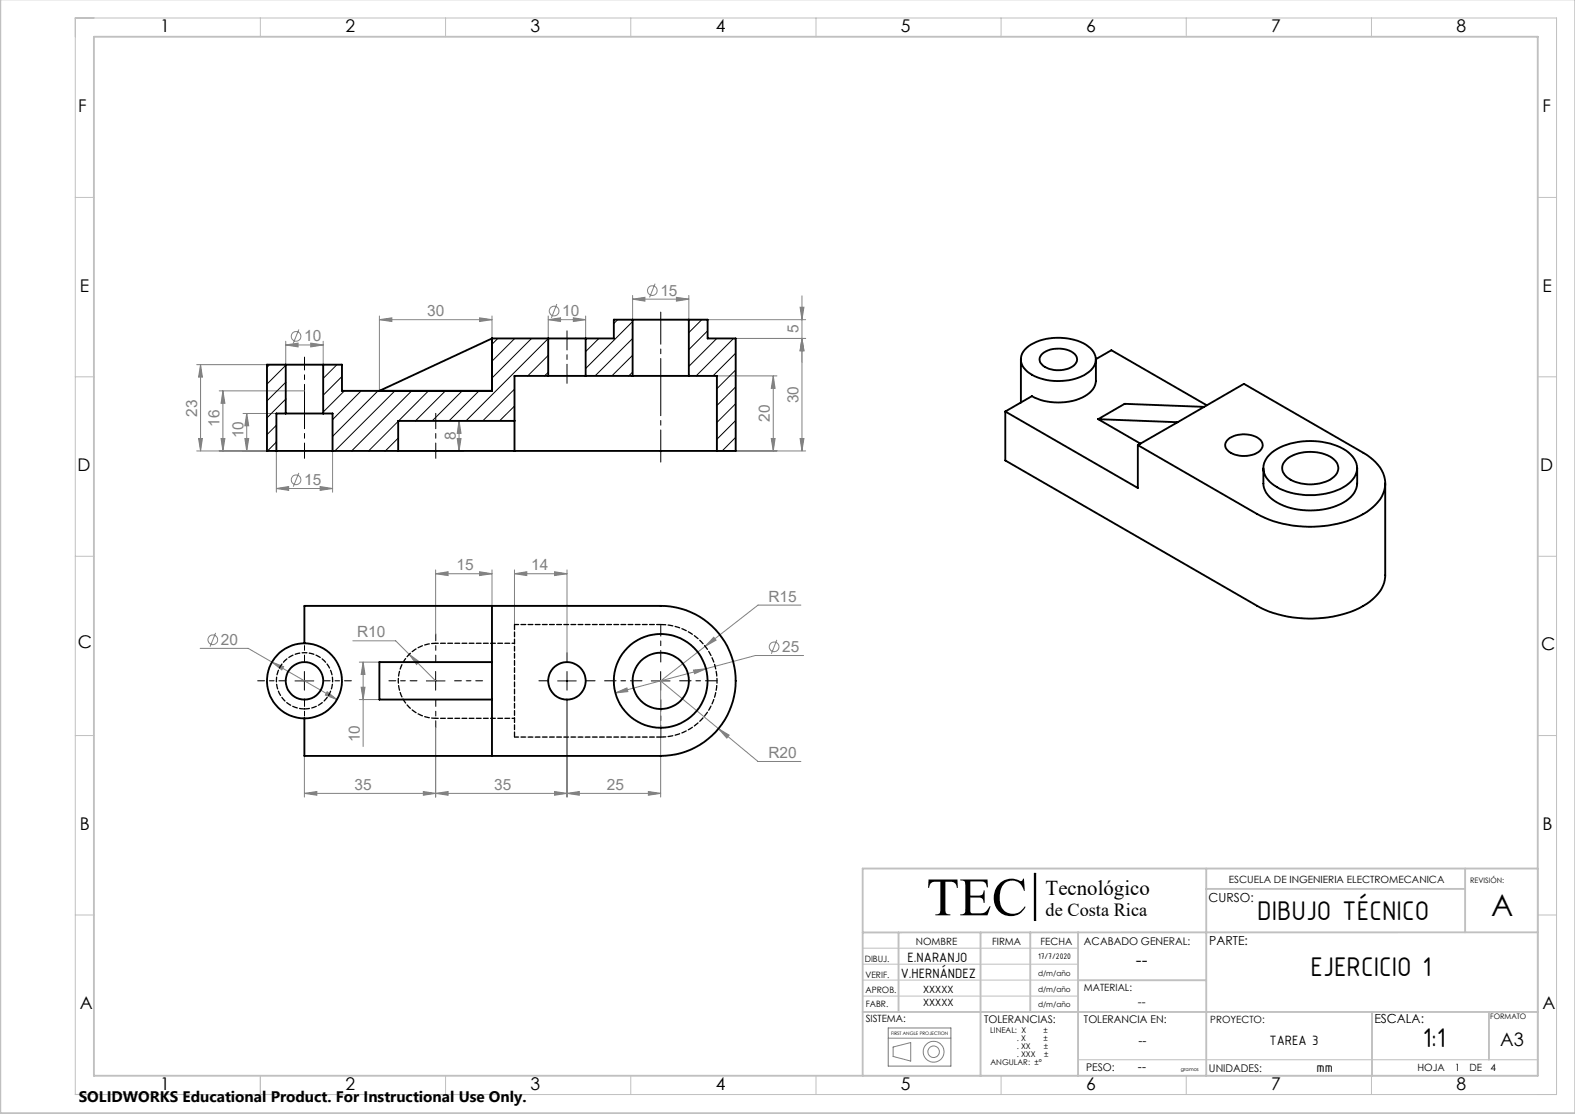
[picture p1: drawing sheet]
<svg xmlns="http://www.w3.org/2000/svg" width="420mm" height="297mm" viewBox="0 0 420 297" stroke-linecap="round" stroke-linejoin="round" font-family="sans-serif">
<path d="M81.2 179v5M116.2 179v5M151.2 179v5M176.2 179v5M78.7 181.5h5M113.7 181.5h5M148.7 181.5h5M173.7 181.5h5M275.8 232.8v12.6" fill="none" stroke="#000" stroke-width=".27"/>
<g fill="none" stroke="#808080" stroke-width=".27">
<path d="M168.7 79.8l3.3-.5v1zM168.7 78.8v6.4M168.7 79.8h15M174.7 75.6l-1.5 3.7M180.4 79.3l3.3 .5-3.3 .5zM183.7 78.8v6.4M213.9 78.9v41.3M52.5 97.2h18.7M53.5 97.2v23M53.5 97.2l.5 3.3h-1zM76.2 91v6.2M76.2 92h10"/>
<path d="M76.2 92l3.3-.5v1zM79.7 87.8l-1.5 3.7M82.9 91.5l3.3 .5-3.3 .5zM86.2 91v6.2M101.2 84.2v20M101.2 85.2h30M101.2 85.2l3.3-.5v1zM127.9 84.7l3.3 .5-3.3 .5zM131.2 84.2v6M146.2 85.2h10M146.2 84.2v6M146.2 85.2l3.3-.5v1z"/>
<path d="M148.5 81.1l-1.5 3.7M152.9 84.7l3.3 .5-3.3 .5zM156.2 84.2v6M188.7 85.2h26.1M213.4 81.9h1l-.5 3.3zM213.9 90.2l.5 3.3h-1zM214.8 90.2h-18.6M53 116.9h1l-.5 3.3zM58.5 104.2h22.7M58.9 116.9h1.1l-.6 3.3zM59.4 104.2v16M59.4 104.2l.6 3.3h-1.1z"/>
<path d="M64.8 110.2h8.9M65.3 116.9h1l-.5 3.3zM65.8 110.2v10M65.8 110.2l.5 3.3h-1zM121.9 116.9h1l-.5 3.3zM122.4 112.2v8M122.4 112.2l.5 3.3h-1zM191.2 100.2h16M205.7 116.9h1l-.5 3.3zM206.2 100.2l.5 3.3h-1zM206.2 100.2v20M213.4 116.9h1l-.5 3.3z"/>
<path d="M52.5 120.2h18.7M73.7 120.2v11M73.7 130.2h15M73.7 130.2l3.3-.5v1zM79.7 126.1l-1.5 3.6M85.4 129.7l3.3 .5-3.3 .5zM88.7 120.2v11M106.2 120.2h17.2M191.2 120.2h23.6M116.2 153l3.3-.6v1.1zM116.2 151.9v17.1M116.2 153h15"/>
<path d="M127.9 152.4l3.3 .6-3.3 .5zM131.2 151.9v9.6M137.2 153l3.3-.6v1.1zM137.2 151.9v14.6M137.2 153h14M147.9 152.4l3.3 .6-3.3 .5zM151.2 151.9v22.1M53.4 172.9h12.8l23.7 13.6M57.5 168.7l-1.5 3.7M72.5 176.5l3.1 1.2-.5 .9zM94.1 170.8h11.4l3.6 3.6M95.8 176.5h5.4"/>
<path d="M96.8 176.5v22.5M96.8 176.5l.5 3.3h-1zM109.1 174.4l7.1 7.1M109.1 174.4l2.7 2-.7 .8zM184.9 178.6l3.4-.3-3.1 1.3zM190.3 169.9l.7 .8-3 1.6zM207.2 170.6l-1.5 3.7M213.6 161.3h-11.5l-25.9 20.2M214.3 174.8h-12.9l-37.3 9.9M87.2 184.4l2.7 2.1-3.2-1.2zM95.8 186.5h5.4M96.3 183.2h1l-.5 3.3z"/>
<path d="M116.2 194v18.5M151.2 189v23.5M164.1 184.7l3.1-1.3 .2 1zM176.2 181.5l25.9 21.5h11.5M176.2 181.5v31M191.6 194.3l2.9 1.7-.7 .8zM81.2 211.5l3.3-.5v1zM81.2 201.5v11M112.9 211l3.3 .5-3.3 .5zM116.2 211.5l3.3-.5v1zM147.9 211l3.3 .5-3.3 .5zM151.2 211.5l3.3-.5v1z"/>
<path d="M172.9 211l3.3 .5-3.3 .5zM176.2 211.5h-95M275.8 232.8h.4v12.6h-.4zM236.9 276.8h16.7M236.9 274.1h16.7v10.1h-16.7zM238.2 279.1l4.7-1.1v4.9l-4.7-1.2z"/>
<circle cx="174" cy="77.5" r="1.3"/>
<circle cx="79" cy="89.7" r="1.3"/>
<circle cx="147.8" cy="82.9" r="1.29"/>
<circle cx="79" cy="127.9" r="1.3"/>
<circle cx="56.7" cy="170.6" r="1.29"/>
<circle cx="206.4" cy="172.4" r="1.29"/>
<circle cx="249" cy="280.4" r="1.53"/>
<circle cx="249" cy="280.4" r="2.78"/>
</g>
<g fill="none" stroke="#c0c0c0" stroke-width=".27">
<path d="M20.1 4.8h395v287h-395zM69.4 4.8v5M118.8 4.8v5M168.2 4.8v5M217.6 4.8v5M266.9 4.8v5M316.3 4.8v5M365.7 4.8v5M20.1 52.6h4.9M410.1 52.6h5M20.1 100.5h4.9M410.1 100.5h5"/>
<path d="M20.1 148.3h4.9M410.1 148.3h5M20.1 196.1h4.9M410.1 196.1h5M230 231.6h180.1v55.2h-180.1M20.1 243.9h4.9M230 257.1h57.5M230 252.8h57.5M410.1 243.9h5M230 261.3h57.5M230 265.6h57.5M69.4 286.8v5"/>
<path d="M118.8 286.8v5M168.2 286.8v5M217.6 286.8v5M266.9 286.8v5M287.5 282.5h122.6M316.3 286.8v5M365.7 286.8v5"/>
</g>
<g fill="none" stroke="#c0c0c0" stroke-width=".5">
<path d="M.1 -.1v296.9h419.9M25 9.8h385.1v277h-385.1zM321.6 237h69.1M321.7 231.6v55.2M390.7 231.6v17M410.1 231.6h-180.1v55.2M239.6 248.6v21.2M261.5 248.6v38.3M274.7 248.6v21.2M287.5 248.6v38.2M410.1 248.6h-180.1M230 269.8h180.1"/>
<path d="M287.5 261.3h34.2M365.9 269.8v17M397.1 269.8v12.7"/>
</g>
<path d="M276 232.8v12.6" fill="none" stroke="#000" stroke-width=".39"/>
<path d="M81.2 176.5v-7.5M116.2 176.5v-7.5M76.2 181.5h-7.5M81.2 186.5v7.5M86.2 181.5h7.5M111.2 181.5h-7.5M116.2 186.5v7.5M121.2 181.5h7.5" fill="none" stroke="#000" stroke-width=".27" stroke-dasharray="15.2 1.3 1.3 1.3" stroke-dashoffset="13.4"/>
<path d="M176.2 176.5v-10M171.2 181.5h-10M176.2 186.5v10M181.2 181.5h10" fill="none" stroke="#000" stroke-width=".27" stroke-dasharray="15.2 1.3 1.3 1.3" stroke-dashoffset="12.1"/>
<path d="M151.2 176.5v-2.5M146.2 181.5h-2.5M151.2 186.5v2.5M156.2 181.5h2.5" fill="none" stroke="#000" stroke-width=".27" stroke-dasharray="15.2 1.3 1.3 1.3"/>
<path d="M116.2 110.2v12M81.2 122.2v-12" fill="none" stroke="#000" stroke-width=".27" stroke-dasharray="15.2 1.3 1.3 1.3" stroke-dashoffset="11.1"/>
<path d="M151.2 88.2v14" fill="none" stroke="#000" stroke-width=".27" stroke-dasharray="15.2 1.3 1.3 1.3" stroke-dashoffset="10.1"/>
<path d="M176.2 123.2v-40" fill="none" stroke="#000" stroke-width=".27" stroke-dasharray="15.2 1.3 1.3 1.3" stroke-dashoffset="6.7"/>
<path d="M81.2 110.2v-15" fill="none" stroke="#000" stroke-width=".27" stroke-dasharray="15.2 1.3 1.3 1.3" stroke-dashoffset="7.5"/>
<g fill="#808080">
<path d="M112.9 211l3.3 .5-3.3 .5zM81.2 211.5l3.3-.5v1z"/>
<path d="M164.1 184.7l3.3-.3-.2-1zM184.9 178.6l.3 1 3.1-1.3zM191.6 194.3l2.2 2.5 .7-.8zM190.3 169.9l-2.3 2.4 3-1.6zM87.2 184.4l-.5 .9 3.2 1.2zM72.5 176.5l2.6 2.1 .5-.9zM109.1 174.4l2 2.8 .7-.8zM137.2 153l3.3-.6v1.1zM147.9 152.4l3.3 .6-3.3 .5zM116.2 211.5l3.3-.5v1zM147.9 211l3.3 .5-3.3 .5zM151.2 211.5l3.3-.5v1zM172.9 211l3.3 .5-3.3 .5zM73.7 130.2l3.3-.5v1zM85.4 129.7l3.3 .5-3.3 .5zM101.2 85.2l3.3-.5v1zM127.9 84.7l3.3 .5-3.3 .5zM146.2 85.2l3.3-.5v1zM152.9 84.7l3.3 .5-3.3 .5zM168.7 79.8l3.3-.5v1zM180.4 79.3l3.3 .5-3.3 .5zM76.2 92l3.3-.5v1zM82.9 91.5l3.3 .5-3.3 .5z"/>
<path d="M213.9 90.2l.5 3.3h-1zM213.4 81.9h1l-.5 3.3z"/>
<path d="M96.8 176.5l.5 3.3h-1zM96.3 183.2h1l-.5 3.3zM65.8 110.2l.5 3.3h-1zM65.3 116.9h1l-.5 3.3zM53.5 97.2l.5 3.3h-1zM53 116.9h1l-.5 3.3zM122.4 112.2l.5 3.3h-1zM121.9 116.9h1l-.5 3.3zM206.2 100.2l.5 3.3h-1zM205.7 116.9h1l-.5 3.3zM213.9 90.2l.5 3.3h-1zM213.4 116.9h1l-.5 3.3zM59.4 104.2l.6 3.3h-1.1zM58.9 116.9h1.1l-.6 3.3z"/>
<path d="M116.2 153l3.3-.6v1.1zM127.9 152.4l3.3 .6-3.3 .5z"/>
</g>
<g fill="none" stroke="#000" stroke-width=".5">
<path d="M76.2 97.2h10M76.2 97.2h-5v23h2.5M76.2 97.2v13M86.2 97.2v13M131.2 90.2v14h-40v-7h-5M131.2 90.2h15M131.2 90.2l-30 14M146.2 90.2h10M146.2 90.2v10M156.2 90.2v10M168.7 85.2h15M168.7 85.2h-5v5h-7.5"/>
<path d="M168.7 85.2v15M183.7 85.2h5v5h7.5v30h-5M183.7 85.2v15M272.2 95.8v11.5M273.8 92.7a14.8 14.8 0 0 1 16.4-.3 4.1 4.1 0 0 1-.4 7.2 15 15 0 0 1-15.9-.5 3.9 3.9 0 0 1-.1-6.4zM277.7 94.6a7.2 7.2 0 0 1 8.9-.2 2.15 2.15 0 0 1-1.1 3.6 7 7 0 0 1-7.9-1.1l-.4-1.2zM292.2 95.8l4.2-2.4 25.4 14.7M292.2 95.8v5.7a5.9 5.9 0 0 1-4.4 4.8 15.8 15.8 0 0 1-12.6-.7l-7.1 4.1M76.2 110.2h10M76.2 110.2h-2.5v10M86.2 110.2h2.5v10M137.2 112.2h-31v8"/>
<path d="M146.2 100.2h10M146.2 100.2h-9v20M156.2 100.2h12.5M168.7 100.2h15M183.7 100.2h7.5v20M268.1 109.7v13.1l67.1 38.7a31.2 31.2 0 0 0 28.3 0 10.5 10.5 0 0 0 5.9-7.7v-24.9M268.1 109.7l35.3 20.4v-11.4M292.8 111.8l11.3 6.5M292.8 111.8l21.2 .8M314 112.6l17.7-10.3 31.8 18.4a10.5 10.5 0 0 1 5.9 7.8 8.7 8.7 0 0 1-4.1 7.4 29 29 0 0 1-20.6 4.2 26.4 26.4 0 0 1-9.5-3l-31.8-18.4M314 112.6l-10.6 6.1M321.1 108.5l-21.2-.8-7.1 4.1"/>
<path d="M327.2 117.4a6.9 6.9 0 0 1 9.2 .2 2.16 2.16 0 0 1-1.4 3.3 7 7 0 0 1-7.9-1.2l-.4-1.1zM73.7 120.2h15M88.7 120.2h17.5M106.2 120.2h85M336.9 124.8v4.1a6.7 6.7 0 0 0 4.4 5.5 19.5 19.5 0 0 0 17.7-.9 5.9 5.9 0 0 0 2.9-4.6v-4.1M338.6 121.2a16.9 16.9 0 0 1 14-3.4 12.4 12.4 0 0 1 8.5 4.5 4.8 4.8 0 0 1-1.5 6.6 18.2 18.2 0 0 1-14.5 2.7 11.2 11.2 0 0 1-7.8-4.9 4.6 4.6 0 0 1 1.3-5.5zM343 122.5a10.9 10.9 0 0 1 12.7 0 2.93 2.93 0 0 1-.5 5 11 11 0 0 1-12.2-.4 2.89 2.89 0 0 1 0-4.6zM81.2 171.5v-10h95a20 20 0 0 1 20 20 20 20 0 0 1-20 20h-95v-10M131.2 161.5v40M131.2 176.5h-30v10h30"/>
<circle cx="81.2" cy="181.5" r="10"/>
<circle cx="81.2" cy="181.5" r="5"/>
<circle cx="151.2" cy="181.5" r="5"/>
<circle cx="176.2" cy="181.5" r="12.5"/>
<circle cx="176.2" cy="181.5" r="7.5"/>
</g>
<path d="M137.2 166.5v30M81.2 189a7.5 7.5 0 0 0 6.6-11 7.5 7.5 0 0 0-12.8-.7 7.5 7.5 0 0 0 5.4 11.7h.8M176.2 196.5a15 15 0 0 0 15-15 15 15 0 0 0-15-15" fill="none" stroke="#000" stroke-width=".35" stroke-dasharray="1.3 .6" stroke-dashoffset="-.1"/>
<path d="M116.2 171.5a10 10 0 0 0-10 10 10 10 0 0 0 10 10M176.2 166.5h-39M137.2 196.5h39" fill="none" stroke="#000" stroke-width=".35" stroke-dasharray="1.3 .6" stroke-dashoffset=".2"/>
<path d="M137.2 171.5h-21M116.2 191.5h21" fill="none" stroke="#000" stroke-width=".35" stroke-dasharray="1.3 .6" stroke-dashoffset=".6"/>
<g fill="none" stroke="#000" stroke-width=".27">
<path d="M71.9 97.2l-.7 .7M76.2 97.4l-5 5M89.9 97.2l-3.7 3.7M132.8 90.2l-1.6 1.6M137.3 90.2l-6.1 6.1M141.7 90.2l-10.5 10.6M146.2 90.3l-22 21.9M146.2 94.8l-5.5 5.4M146.2 99.3l-1 .9M159.7 90.2l-3.5 3.5M164.7 85.2l-1 1.1M168.7 85.7l-12.5 12.5"/>
<path d="M168.7 90.2l-10 10M168.7 94.7l-5.5 5.5M168.7 99.2l-1 1M187.1 85.2l-3.4 3.5M188.7 88.2l-5 5M191.1 90.2l-7.4 7.5M195.6 90.2l-10 10M196.2 94.2l-6.1 6M196.2 98.6l-5 5M73.7 113.4l-2.5 2.5M73.7 117.9l-2.4 2.3M76.2 101.9l-5 5"/>
<path d="M76.2 106.4l-5 5M91.2 100.4l-5 5M91.8 104.2l-5.6 5.7M96.3 104.2l-7.6 7.7M100.8 104.2l-12.1 12.1M105.3 104.2l-16 16M106.2 112.3l-7.9 7.9M106.2 116.8l-3.4 3.4M109.8 104.2l-16 16M114.3 104.2l-8 8M118.8 104.2l-8 8M123.3 104.2l-8 8"/>
<path d="M127.7 104.2l-8 8M137.2 103.7l-8.5 8.5M137.2 108.3l-4 3.9M196.2 103.1l-5 5M196.2 107.6l-5 5M196.2 112.1l-5 5M196.2 116.6l-3.6 3.6"/>
</g>
<text font-size="14.4" x="247.1" y="244">TEC</text>
<text font-size="8" x="397.7" y="244.1">A</text>
<g font-size="7.8">
<text x="335.2" y="245.3">DIBUJO TÉCNICO</text>
<text x="349.5" y="260.3">EJERCICIO 1</text>
<text x="379.4" y="279.3">1:1</text>
</g>
<text font-size="5.6" x="278.8" y="238.7">Tecnológico</text>
<g font-size="4.9">
<text x="278.8" y="244.2">de Costa Rica</text>
<text x="400" y="279">A3</text>
</g>
<g font-size="4.7">
<text x="42.7" y="8.6">1</text>
<text x="92.1" y="8.6">2</text>
<text x="141.5" y="8.6">3</text>
<text x="190.9" y="8.6">4</text>
<text x="240.2" y="8.6">5</text>
<text x="289.6" y="8.6">6</text>
<text x="339" y="8.6">7</text>
<text x="388.4" y="8.6">8</text>
<text x="20.8" y="29.9">F</text>
<text x="411.3" y="29.9">F</text>
<text x="21.3" y="77.8">E</text>
<text x="411.3" y="77.8">E</text>
<text x="20.7" y="125.5">D</text>
<text x="410.7" y="125.6">D</text>
<text x="20.8" y="172.9">C</text>
<text x="410.9" y="173.4">C</text>
<text x="21.3" y="221.2">B</text>
<text x="411.3" y="221.2">B</text>
<text x="302.9" y="257.7">--</text>
<text x="21.3" y="269.1">A</text>
<text x="411.3" y="269.1">A</text>
<text x="42.7" y="290.6">1</text>
<text x="92.1" y="290.6">2</text>
<text x="141.5" y="290.6">3</text>
<text x="190.9" y="290.6">4</text>
<text x="240.2" y="290.6">5</text>
<text x="289.6" y="290.6">6</text>
<text x="339" y="290.6">7</text>
<text x="388.4" y="290.6">8</text>
</g>
<g font-size="4.1" fill="#808080">
<text x="176.1" y="78.8">15</text>
<text x="113.9" y="84.3">30</text>
<text x="149.9" y="84.3">10</text>
<text x="213" y="88.9" transform="rotate(-90 213 88.9)">5</text>
<text x="81.1" y="91">10</text>
<text x="213" y="107.5" transform="rotate(-90 213 107.5)">30</text>
<text x="52.6" y="111.1" transform="rotate(-90 52.6 111.1)">23</text>
<text x="58.5" y="113.8" transform="rotate(-90 58.5 113.8)">16</text>
<text x="205.3" y="112.5" transform="rotate(-90 205.3 112.5)">20</text>
<text x="64.9" y="116.9" transform="rotate(-90 64.9 116.9)">10</text>
<text x="121.5" y="117.3" transform="rotate(-90 121.5 117.3)">8</text>
<text x="81.1" y="129.3">15</text>
<text x="121.7" y="152">15</text>
<text x="141.7" y="152">14</text>
<text x="204.9" y="160.4">R15</text>
<text x="58.9" y="171.9">20</text>
<text x="95.2" y="169.9">R10</text>
<text x="208.6" y="173.8">25</text>
<text x="95.9" y="197.9" transform="rotate(-90 95.9 197.9)">10</text>
<text x="204.9" y="202.1">R20</text>
<text x="94.6" y="210.6">35</text>
<text x="131.8" y="210.6">35</text>
<text x="161.8" y="210.6">25</text>
</g>
<text font-size="4.1" x="21" y="293.7">SOLIDWORKS Educational Product. For Instructional Use Only.</text>
<g font-size="3.9">
<text x="242" y="256.4">E.NARANJO</text>
<text x="240.2" y="260.6">V.HERNÁNDEZ</text>
<text x="338.5" y="278.5">TAREA 3</text>
<text x="351.1" y="285.7">mm</text>
</g>
<g font-size="3.3">
<text x="322.3" y="240.4">CURSO:</text>
<text x="322.5" y="252">PARTE:</text>
<text x="366.5" y="272.7">ESCALA:</text>
<text x="303.6" y="278.7">--</text>
<text x="303.5" y="285.6">--</text>
</g>
<text font-size="3.2" x="303.4" y="268.3">--</text>
<g font-size="2.8">
<text x="289.1" y="252">ACABADO GENERAL:</text>
<text x="262.4" y="272.6">TOLERANCIAS:</text>
<text x="289.1" y="272.8">TOLERANCIA EN:</text>
<text x="289.6" y="285.6">PESO:</text>
<text x="322.4" y="285.9">UNIDADES:</text>
</g>
<g font-size="2.7">
<text x="327.7" y="235.5">ESCUELA DE INGENIERIA ELECTROMECANICA</text>
<text x="244.2" y="252">NOMBRE</text>
<text x="264.6" y="252">FIRMA</text>
<text x="277.5" y="252">FECHA</text>
<text x="246.2" y="268.3">XXXXX</text>
<text x="246.2" y="264.9">XXXXX</text>
<text x="289.1" y="264.1">MATERIAL:</text>
<text x="230.8" y="272.6">SISTEMA:</text>
<text x="322.7" y="272.7">PROYECTO:</text>
<text x="378" y="285.6">HOJA</text>
<text x="387.9" y="285.6">1</text>
<text x="391.8" y="285.6">DE</text>
<text x="397.4" y="285.6">4</text>
</g>
<g font-size="2.3">
<text x="230.6" y="256.5">DIBUJ.</text>
<text x="276.8" y="255.7">17/7/2020</text>
<text x="230.8" y="260.7">VERIF.</text>
<text x="230.8" y="264.8">APROB.</text>
<text x="230.8" y="268.6">FABR.</text>
</g>
<g font-size="2.1">
<text x="264.1" y="275.3">LINEAL: X</text>
<text x="278.3" y="275.3">±</text>
<text x="271.1" y="281.7">. XXX</text>
<text x="271.2" y="279.6">. XX</text>
<text x="271.2" y="277.5">. X</text>
<text x="278.3" y="277.5">±</text>
<text x="278.4" y="279.6">±</text>
<text x="278.5" y="281.7">±</text>
<text x="264.1" y="283.8">ANGULAR: ±°</text>
</g>
<g font-size="2">
<text x="392.1" y="235.4">REVISIÓN:</text>
<text x="276.8" y="260.2">d/m/año</text>
<text x="276.8" y="264.5">d/m/año</text>
<text x="276.8" y="268.6">d/m/año</text>
<text x="397.4" y="271.8">FORMATO</text>
</g>
<g font-size="1.3">
<text x="237.6" y="276">FIRST ANGLE PROJECTION</text>
<text x="314.9" y="285.6">gramos</text>
</g>
</svg>
